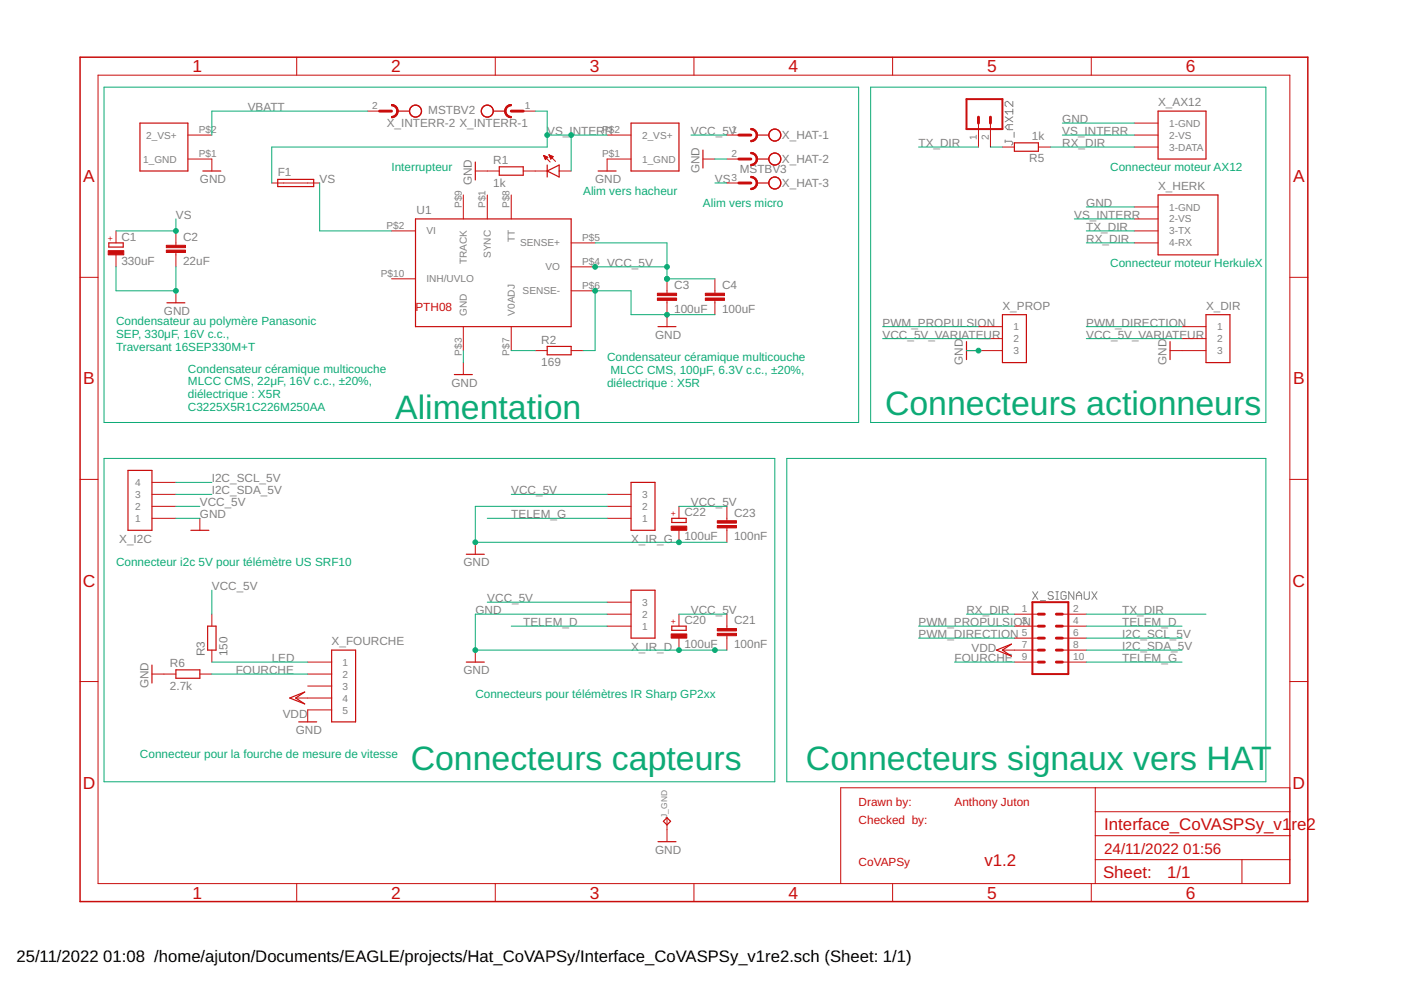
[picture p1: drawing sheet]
<svg xmlns="http://www.w3.org/2000/svg" width="297mm" height="210mm" viewBox="0 0 297 210" stroke-linecap="round" stroke-linejoin="round" font-family="sans-serif">
<g fill="none" stroke="#808080" stroke-width=".21">
<path d="M213.1 30h1.4l.2 .2v.3l-.2 .3M213.1 29.7v.5M213.1 24.8l1.6 1M213.9 26.4v1.1M214.7 21.5v1.1l-1-1.1h-.3l-.3 .3v.5l.3 .3M214.7 23.1v1.1M214.7 26.4h-1l-.6 .5 .6 .6h1M214.7 24.8l-1.6 1M214.7 23.7h-1.6l.6 .5M215 28v1.1M218.9 125.5l1.1 1.6M220 125.5l-1.1 1.6"/>
<path d="M220.6 127.4h1.1M223.3 125.7l-.3-.2h-.5l-.3 .2v.3l.3 .3h.5l.3 .3v.2l-.3 .3h-.5l-.3-.3M223.9 125.5h.5M223.9 127.1h.5M224.1 125.5v1.6M226 125.7l-.2-.2h-.6l-.2 .2v1.1l.2 .3h.6l.2-.3v-.5h-.5M227.7 125.5v1.6l-1.1-1.6v1.6M228.2 126.3h1.1M228.2 127.1v-1.1l.6-.5 .5 .5v1.1M229.9 125.5v1.3l.2 .3h.6l.2-.3v-1.3M231.5 125.5l1.1 1.6M232.6 125.5l-1.1 1.6"/>
</g>
<g fill="none" stroke="#c90d0c" stroke-width=".25">
<path d="M29.7 26.1h10.1v10.2h-10.1zM43 36.3h3.8M58.9 38h7.6v1.6h-7.6zM84.3 23.6h2.5M100.8 34.4v3.8M104.6 23.6h2.5M105.9 35.4h5v1.7h-5zM116 35v2.5M116 36.3l2.6-1.3v2.5zM126.8 36.3h3.8M133.8 26.1h10.2v10.2h-10.2zM149 31.8v3.8"/>
<path d="M160.5 28.6h2.5M160.5 33.7h2.5M160.5 38.8h2.5M215.1 30.3h5.1v1.8h-5.1zM245.5 23.6h10.2v10.1h-10.2zM23.1 51.5h3v.9h-3zM88.1 46.4h33v22.9h-33zM245.5 41.3h12.7v12.7h-12.7zM35.4 64.2h3.8M96.3 79.4h3.8M116 73.4h5.1v1.8h-5.1zM139.5 69.3h3.8"/>
<path d="M204.9 72.4v3.8M212.5 66.7h5.1v10.2h-5.1zM248.1 72.4v3.8M255.7 66.7h5.1v10.2h-5.1zM27.1 99.7h5.1v12.7h-5.1zM40.5 112.4h3.8M98.9 117.5h3.8M133.8 102.3h5.1v10.1h-5.1zM142.4 109.9h3.1v.9h-3.1zM44 132.8h1.8v5h-1.8zM70.3 137.8h5.1v15.3h-5.1zM133.8 125.1h5.1v10.2h-5.1z"/>
<path d="M142.4 132.8h3.1v.8h-3.1zM211.3 137.8l3.1-1.2-1.9 1.2 1.9 1.3zM32.2 141v3.8M37.3 142h5.1v1.8h-5.1zM61.4 148l3.2-1.3-1.9 1.3 1.9 1.2zM63.3 153.1h3.8M98.9 140.4h3.8M139.5 178.5h3.8M141.4 173.4l.8 .7-.8 .8-.7-.8z"/>
<circle cx="88.1" cy="23.6" r="1.27"/>
<circle cx="103.3" cy="23.6" r="1.27"/>
<circle cx="164.3" cy="38.8" r="1.27"/>
<circle cx="164.3" cy="28.6" r="1.27"/>
<circle cx="164.3" cy="33.7" r="1.27"/>
</g>
<g fill="none" stroke="#c90d0c" stroke-width=".21">
<path d="M20.8 15.9h252.7v171.4h-252.7zM62.9 12.1v3.8M105 12.1v3.8M147.1 12.1v3.8M189.3 12.1v3.8M231.4 12.1v3.8M39.8 33.7h5.1v2.6M39.8 28.6h5.1M57.6 38.8h10.2M77.9 23.6h2.6M100.8 36.3h5.1M110.9 23.6h2.6"/>
<path d="M110.9 36.3h5.1M115.3 33l1.3 1.4M115.3 33l.8 .3M115.3 33l.3 .8M115.3 33h.1M115.3 33.1h.3M115.4 33.2h.5M115.4 33.4h.7M115.5 33.5h.5M115.5 33.6h.4M115.6 33.7h.2M115.6 33.8h.1"/>
<path d="M116.1 33.3l-.5 .5M116.4 32.8l1.4 1.4M116.4 32.8l.9 .4-.5 .5M116.4 32.8l.4 .9M116.4 32.9h.1M116.5 33h.3M116.5 33.1h.6M116.6 33.2h.7M116.6 33.4h.5M116.7 33.5h.3M116.7 33.6h.2M116.8 33.7h.1"/>
<path d="M118.6 36.3h2.5M128.7 28.6h5.1M133.8 33.7h-5.1v2.6M149 33.7h2.6M154.1 33.7h2.6M154.1 38.8h2.6M154.1 28.6h2.6M207.5 26.1v5.1M210 26.1v5.1M212.5 31.2h2.6M220.2 31.2h2.5M240.5 31.2h5"/>
<path d="M240.5 28.6h5M240.5 26.1h5M17 58.8h3.8M24.6 49v2.5M24.6 54v2.6M37.3 49v3M37.3 53.5v3.1M83 49h5.1M83 59.1h5.1M98.2 41.3v5.1M103.3 41.3v5.1M108.4 41.3v5.1"/>
<path d="M121.1 51.5h5.1M121.1 56.6h5.1M141.4 59.1v3.1M151.6 59.1v3.1M240.5 49h5M240.5 51.5h5M240.5 43.9h5M240.5 46.4h5M273.5 58.8h3.8M37.3 61.7v2.5M98.2 69.3v5M98.2 76.9v2.5"/>
<path d="M108.4 69.3v5M113.5 74.3h2.5M121.1 74.3h2.5M121.1 61.7h5.1M141.4 63.7v5.6M151.6 63.7v3M204.9 74.3h7.6M207.5 69.3h5M207.5 71.8h5M248.1 74.3h7.6M250.6 69.3h5.1M250.6 71.8h5.1"/>
<path d="M17 101.6h3.8M32.2 109.9h5.1M32.2 107.4h5.1M32.2 104.8h5.1M32.2 102.3h5.1M42.4 109.9v2.5M100.8 115v2.5M128.7 109.9h5.1M128.7 107.4h5.1M128.7 104.8h5.1M144 107.4v2.5M144 112.4v2.6"/>
<path d="M154.1 107.4v3M154.1 111.9v3.1M273.5 101.6h3.8M44.9 130.2v2.6M44.9 137.8v2.6M100.8 137.8v2.6M128.7 132.8h5.1M128.7 130.2h5.1M128.7 127.7h5.1M144 130.2v2.6M144 135.3v2.5M154.1 130.2v3.1"/>
<path d="M154.1 134.8v3M212.5 137.8h7.7M215.1 135.3h5.1M215.1 132.8h5.1M215.1 130.2h5.1M225.2 137.8h5.1M225.2 135.3h5.1M225.2 132.8h5.1M225.2 130.2h5.1M17 144.5h3.8M32.2 142.9h5.1M42.4 142.9h2.5"/>
<path d="M62.7 148h7.6M65.2 142.9h5.1M65.2 140.4h5.1M65.2 145.5h5.1M70.3 150.5h-5.1v2.6M215.1 140.4h5.1M225.2 140.4h5.1M273.5 144.5h3.8M141.4 173.4v5.1M232.2 167v20.3M232.2 177.2h41.3M232.2 172.1h41.3"/>
<path d="M273.5 167h-95.3v20.3M62.9 187.3v3.9M105 187.3v3.9M147.1 187.3v3.9M189.3 187.3v3.9M231.4 187.3v3.9M232.2 182.3h41.3M263.3 182.3v5"/>
</g>
<g fill="#c90d0c" stroke="#c90d0c" stroke-width=".21">
<path d="M142.3 111.5h3.3v.9h-3.3z"/>
<path d="M152.1 111.4h4v.5h-4z"/>
<path d="M152.1 110.4h4v.5h-4z"/>
<path d="M142.3 134.4h3.3v.9h-3.3z"/>
<path d="M152.1 134.3h4v.5h-4z"/>
<path d="M152.1 133.3h4v.5h-4z"/>
<path d="M139.4 63.2h4v.5h-4z"/>
<path d="M139.4 62.2h4v.5h-4z"/>
<path d="M22.9 53.1h3.3v.9h-3.3z"/>
<path d="M35.3 53h4v.5h-4z"/>
<path d="M35.3 52h4v.5h-4z"/>
<path d="M149.5 63.2h4.1v.5h-4.1z"/>
<path d="M149.5 62.2h4.1v.5h-4.1z"/>
</g>
<path d="M204.9 21h7.6v6.4h-7.6zM218.9 127.7h7.6v15.2h-7.6z" fill="none" stroke="#c90d0c" stroke-width=".42"/>
<g fill="none" stroke="#c90d0c" stroke-width=".61">
<path d="M80.5 23.6h2.5M108.4 23.6h2.5M156.7 28.6h2.5M156.7 33.7h2.5M156.7 38.8h2.5M207.5 24.8v1.3M210 24.8v1.3M220.2 135.3h1.2M220.2 137.8h1.2M220.2 130.2h1.2M220.2 132.8h1.2M224 135.3h1.2"/>
<path d="M224 137.8h1.2M224 130.2h1.2M224 132.8h1.2M220.2 140.4h1.2M224 140.4h1.2"/>
</g>
<g fill="#c90d0c" stroke="#c90d0c" stroke-width=".21">
<path d="M107 23.6h.3l.4 .8 .7 .3v.3a1.37 1.37 0 0 1-1.4-1.4z" fill-rule="evenodd"/>
<path d="M107.4 22.6l.5-.4h.5v.2l-.5 .1-.4 .3-.2 .8h-.3z" fill-rule="evenodd"/>
<path d="M107.4 22.6l.8-.4h.2v.2a1.14 1.14 0 0 0-1.1 1.2 1.14 1.14 0 0 0 1.1 1.1v.3a1.4 1.4 0 0 1-1.3-.9 1.4 1.4 0 0 1 .3-1.5z" fill-rule="evenodd"/>
<path d="M83 22.2a1.37 1.37 0 0 1 1.4 1.4h-.2l-.3-.8-.4-.3-.5-.1z" fill-rule="evenodd"/>
<path d="M83 24.7l.7-.3 .5-.8h.2a1.37 1.37 0 0 1-1.4 1.4z" fill-rule="evenodd"/>
<path d="M83 22.2a1.4 1.4 0 0 1 1.4 1.4 1.4 1.4 0 0 1-1.4 1.4v-.3a1.14 1.14 0 0 0 1.1-1.1 1.14 1.14 0 0 0-1.1-1.2z" fill-rule="evenodd"/>
<path d="M159.2 27.2a1.37 1.37 0 0 1 1.4 1.4h-.3l-.1-.4-.3-.5-.7-.2z" fill-rule="evenodd"/>
<path d="M159.2 29.8l.7-.3 .3-.4 .1-.5h.3a1.37 1.37 0 0 1-1.4 1.4z" fill-rule="evenodd"/>
<path d="M159.2 27.2a1.4 1.4 0 0 1 1.4 1.4 1.4 1.4 0 0 1-1.4 1.4v-.2a1.14 1.14 0 0 0 1.1-1.2 1.14 1.14 0 0 0-1.1-1.1z" fill-rule="evenodd"/>
<path d="M159.2 32.3a1.37 1.37 0 0 1 1.4 1.4h-.3l-.1-.5-.3-.4-.7-.2z" fill-rule="evenodd"/>
<path d="M159.2 34.9l.7-.3 .3-.4 .1-.5h.3a1.37 1.37 0 0 1-1.4 1.4z" fill-rule="evenodd"/>
<path d="M159.2 32.3a1.4 1.4 0 0 1 1.4 1.4 1.4 1.4 0 0 1-1.4 1.4v-.2a1.14 1.14 0 0 0 1.1-1.2 1.14 1.14 0 0 0-1.1-1.1z" fill-rule="evenodd"/>
<path d="M159.2 37.4a1.37 1.37 0 0 1 1.4 1.4h-.3l-.1-.5-.3-.4-.7-.2z" fill-rule="evenodd"/>
<path d="M159.2 39.9l.7-.2 .3-.4 .1-.5h.3a1.37 1.37 0 0 1-1.4 1.4z" fill-rule="evenodd"/>
<path d="M159.2 37.4a1.4 1.4 0 0 1 1.4 1.4 1.4 1.4 0 0 1-1.4 1.4v-.3a1.14 1.14 0 0 0 1.1-1.1 1.14 1.14 0 0 0-1.1-1.1z" fill-rule="evenodd"/>
</g>
<path d="M17 12.1h260.3v179.1h-260.3z" fill="none" stroke="#c90d0c" stroke-width=".32"/>
<g fill="none" stroke="#0dab76" stroke-width=".21">
<path d="M22.1 18.5h160v71.1h-160zM184.6 18.5h83.8v71.1h-83.8zM67.8 38.8v10.2h15.2M77.9 23.6h-33v5M113.5 23.6h2.5v7.6h-58.4v7.6M116 28.6h12.7M121.1 28.6v7.7M146.5 28.6h7.6M151.6 33.7h2.5M151.6 38.8h2.5M194.8 31.2h12.7M210 31.2h2.5"/>
<path d="M222.7 31.2h17.8M225.2 26.1h15.3M225.2 28.6h15.3M24.6 56.6v5.1h12.7v-5.1M37.3 46.4v2.6h-12.7M126.2 51.5h15.2v7.6h10.2M126.2 56.6h15.2M227.8 46.4h12.7M230.3 43.9h10.2M230.3 51.5h10.2M230.3 49h10.2M98.2 74.3v2.6"/>
<path d="M108.4 74.3h5.1M151.6 66.7h-17.8v-5h-7.6v12.6h-2.6M187.1 71.8h22.9M187.1 69.3h20.4M204.9 74.3h2.6M230.3 71.8h20.3M230.3 69.3h20.3M22.1 97.2h142.2v68.6h-142.2zM166.8 97.2h101.6v68.6h-101.6zM37.3 107.4h5.1M37.3 109.9h5.1M37.3 104.8h7.6"/>
<path d="M37.3 102.3h7.6M103.3 109.9h25.4M108.4 104.8h20.3M128.7 107.4h-27.9v7.6h53.3M144 107.4h10.1M44.9 125.1v5.1M103.3 127.7h25.4M108.4 132.8h20.3M128.7 130.2h-27.9v7.6h53.3M144 130.2h10.1M194.8 135.3h20.3M194.8 132.8h20.3"/>
<path d="M204.9 130.2h10.2M230.3 137.8h20.3M230.3 130.2h25.4M230.3 135.3h20.3M230.3 132.8h20.3M44.9 142.9h20.3M44.9 140.4h20.3M202.4 140.4h12.7M230.3 140.4h20.3"/>
</g>
<g fill="#0dab76" stroke="#0dab76" stroke-width=".21">
<circle cx="100.8" cy="115" r=".51"/>
<circle cx="144" cy="115" r=".51"/>
<circle cx="100.8" cy="137.8" r=".51"/>
<circle cx="144" cy="137.8" r=".51"/>
<circle cx="207.5" cy="74.3" r=".51"/>
<circle cx="37.3" cy="61.7" r=".51"/>
<circle cx="141.4" cy="66.7" r=".51"/>
<circle cx="126.2" cy="61.7" r=".51"/>
<circle cx="126.2" cy="56.6" r=".51"/>
<circle cx="141.4" cy="59.1" r=".51"/>
<circle cx="141.4" cy="56.6" r=".51"/>
<circle cx="37.3" cy="49" r=".51"/>
<circle cx="116" cy="28.6" r=".51"/>
<circle cx="121.1" cy="28.6" r=".51"/>
<circle cx="151.6" cy="137.8" r=".51"/>
</g>
<g font-size="7.2" fill="#0dab76">
<text x="83.8" y="88.8">Alimentation</text>
<text x="187.6" y="88.1">Connecteurs actionneurs</text>
<text x="87.1" y="163.2">Connecteurs capteurs</text>
<text x="170.9" y="163.2">Connecteurs signaux vers HAT</text>
</g>
<g font-size="3.7" fill="#c90d0c">
<text x="40.8" y="15.3">1</text>
<text x="82.9" y="15.3">2</text>
<text x="125.1" y="15.3">3</text>
<text x="167.2" y="15.3">4</text>
<text x="209.3" y="15.3">5</text>
<text x="251.4" y="15.3">6</text>
<text x="17.7" y="38.7">A</text>
<text x="274.2" y="38.7">A</text>
<text x="17.7" y="81.5">B</text>
<text x="274.2" y="81.5">B</text>
<text x="17.5" y="124.4">C</text>
<text x="274.1" y="124.4">C</text>
<text x="17.5" y="167.2">D</text>
<text x="274.1" y="167.2">D</text>
<text x="40.8" y="190.5">1</text>
<text x="82.9" y="190.5">2</text>
<text x="125.1" y="190.5">3</text>
<text x="167.2" y="190.5">4</text>
<text x="209.3" y="190.5">5</text>
<text x="251.4" y="190.5">6</text>
</g>
<g font-size="3.6" fill="#c90d0c">
<text x="234.1" y="175.9">Interface_CoVASPSy_v1</text>
<text x="273.8" y="175.9">re2</text>
<text x="208.7" y="183.5">v1.2</text>
<text x="233.9" y="186.2">Sheet:</text>
<text x="247.4" y="186.1">1/1</text>
</g>
<g font-size="3.5">
<text x="3.5" y="204">25/11/2022</text>
<text x="21.9" y="204">01:08 /home/ajuton/Documents/EAGLE/projects/Hat_CoVAPSy/Interface_CoVASPSy_v1re2.sch (Sheet: 1/1)</text>
</g>
<g font-size="3.2" fill="#c90d0c">
<text x="234.1" y="181">24/11/2022</text>
<text x="250.9" y="181">01:56</text>
</g>
<g font-size="2.5" fill="#808080">
<text x="52.5" y="23.6">VBATT</text>
<text x="245.5" y="22.5">X_AX12</text>
<text x="82" y="27">X_INTERR-2 X_INTERR-1</text>
<text x="90.8" y="24.1">MSTBV2</text>
<text x="116" y="28.6">VS_INTERR</text>
<text x="146.5" y="28.6">VCC_5V</text>
<text x="165.8" y="29.5">X_HAT-1</text>
<text x="218.8" y="29.7">1k</text>
<text x="225.2" y="26.1">GND</text>
<text x="225.2" y="28.6">VS_INTERR</text>
<text x="104.6" y="34.8">R1</text>
<text x="165.8" y="34.6">X_HAT-2</text>
<text x="194.8" y="31.2">TX_DIR</text>
<text x="218.2" y="34.5">R5</text>
<text x="225.2" y="31.2">RX_DIR</text>
<text x="42.4" y="38.8">GND</text>
<text x="58.9" y="37.4">F1</text>
<text x="67.8" y="38.8">VS</text>
<text x="100" y="39.3" transform="rotate(-90 100 39.3)">GND</text>
<text x="104.6" y="39.6">1k</text>
<text x="126.2" y="38.8">GND</text>
<text x="148.3" y="36.7" transform="rotate(-90 148.3 36.7)">GND</text>
<text x="151.6" y="38.8">VS</text>
<text x="156.8" y="36.8">MSTBV3</text>
<text x="165.8" y="39.7">X_HAT-3</text>
<text x="245.5" y="40.3">X_HERK</text>
<text x="37.3" y="46.4">VS</text>
<text x="88.3" y="45.4">U1</text>
<text x="227.8" y="46.4">VS_INTERR</text>
<text x="230.3" y="43.9">GND</text>
<text x="25.7" y="51">C1</text>
<text x="38.8" y="51.1">C2</text>
<text x="230.3" y="51.5">RX_DIR</text>
<text x="230.3" y="49">TX_DIR</text>
<text x="25.7" y="56.1">330uF</text>
<text x="38.8" y="56.2">22uF</text>
<text x="128.7" y="56.6">VCC_5V</text>
<text x="142.9" y="61.3">C3</text>
<text x="153.1" y="61.3">C4</text>
<text x="212.5" y="65.7">X_PROP</text>
<text x="255.7" y="65.7">X_DIR</text>
<text x="34.8" y="66.7">GND</text>
<text x="138.9" y="71.8">GND</text>
<text x="142.9" y="66.3">100uF</text>
<text x="153.1" y="66.3">100uF</text>
<text x="187.1" y="71.8">VCC_5V_VARIATEUR</text>
<text x="187.1" y="69.3">PWM_PROPULSION</text>
<text x="230.3" y="71.8">VCC_5V_VARIATEUR</text>
<text x="230.3" y="69.3">PWM_DIRECTION</text>
<text x="114.8" y="77.6">169</text>
<text x="114.8" y="72.8">R2</text>
<text x="204.1" y="77.4" transform="rotate(-90 204.1 77.4)">GND</text>
<text x="247.3" y="77.4" transform="rotate(-90 247.3 77.4)">GND</text>
<text x="95.7" y="82">GND</text>
<text x="42.4" y="107.4">VCC_5V</text>
<text x="44.9" y="104.8">I2C_SDA_5V</text>
<text x="44.9" y="102.3">I2C_SCL_5V</text>
<text x="108.4" y="104.8">VCC_5V</text>
<text x="146.5" y="107.4">VCC_5V</text>
<text x="42.4" y="109.9">GND</text>
<text x="108.4" y="109.9">TELEM_G</text>
<text x="145.1" y="109.4">C22</text>
<text x="155.6" y="109.5">C23</text>
<text x="25.3" y="115.2">X_I2C</text>
<text x="133.8" y="115.2">X_IR_G</text>
<text x="145.1" y="114.5">100uF</text>
<text x="155.6" y="114.6">100nF</text>
<text x="44.9" y="125.1">VCC_5V</text>
<text x="98.2" y="120.1">GND</text>
<text x="100.8" y="130.2">GND</text>
<text x="103.3" y="127.7">VCC_5V</text>
<text x="146.5" y="130.2">VCC_5V</text>
<text x="204.9" y="130.2">RX_DIR</text>
<text x="237.9" y="130.2">TX_DIR</text>
<text x="70.3" y="136.8">X_FOURCHE</text>
<text x="110.9" y="132.8">TELEM_D</text>
<text x="145.1" y="137.3">100uF</text>
<text x="145.1" y="132.3">C20</text>
<text x="155.6" y="137.4">100nF</text>
<text x="155.6" y="132.4">C21</text>
<text x="194.8" y="132.8">PWM_PROPULSION</text>
<text x="194.8" y="135.3">PWM_DIRECTION</text>
<text x="237.9" y="137.8">I2C_SDA_5V</text>
<text x="237.9" y="135.3">I2C_SCL_5V</text>
<text x="237.9" y="132.8">TELEM_D</text>
<text x="36" y="141.4">R6</text>
<text x="43.4" y="139.1" transform="rotate(-90 43.4 139.1)">R3</text>
<text x="48.2" y="139.1" transform="rotate(-90 48.2 139.1)">150</text>
<text x="50" y="142.9">FOURCHE</text>
<text x="57.6" y="140.4">LED</text>
<text x="98.2" y="142.9">GND</text>
<text x="133.8" y="138.1">X_IR_D</text>
<text x="202.4" y="140.4">FOURCHE</text>
<text x="206" y="138.3">VDD</text>
<text x="237.9" y="140.4">TELEM_G</text>
<text x="31.5" y="145.9" transform="rotate(-90 31.5 145.9)">GND</text>
<text x="36" y="146.2">2.7k</text>
<text x="60" y="152.3">VDD</text>
<text x="62.7" y="155.6">GND</text>
<text x="138.9" y="181">GND</text>
</g>
<g font-size="2.5" fill="#0dab76">
<text x="83" y="36.3">Interrupteur</text>
<text x="123.6" y="41.3">Alim vers hacheur</text>
<text x="235.4" y="36.3">Connecteur moteur AX12</text>
<text x="149" y="43.9">Alim vers micro</text>
<text x="235.4" y="56.6">Connecteur moteur HerkuleX</text>
<text x="24.6" y="69">Condensateur au polymère Panasonic</text>
<text x="24.6" y="71.7">SEP, 330μF, 16V c.c.,</text>
<text x="24.6" y="74.3">Traversant 16SEP330M+T</text>
<text x="128.7" y="76.6">Condensateur céramique multicouche</text>
<text x="39.8" y="79">Condensateur céramique multicouche</text>
<text x="39.8" y="81.7">MLCC CMS, 22μF, 16V c.c., ±20%,</text>
<text x="128.7" y="82">diélectrique : X5R</text>
<text x="129.4" y="79.3">MLCC CMS, 100μF, 6.3V c.c., ±20%,</text>
<text x="39.8" y="84.4">diélectrique : X5R</text>
<text x="39.8" y="87">C3225X5R1C226M250AA</text>
<text x="24.6" y="120.1">Connecteur i2c 5V pour télémètre US SRF10</text>
<text x="100.8" y="148">Connecteurs pour télémètres IR Sharp GP2xx</text>
<text x="29.7" y="160.7">Connecteur pour la fourche de mesure de vitesse</text>
</g>
<g font-size="2.5" fill="#c90d0c">
<text x="88.1" y="66">PTH08</text>
<text x="182.1" y="170.8">Drawn by:</text>
<text x="202.4" y="170.8">Anthony Juton</text>
<text x="182.1" y="174.7">Checked by:</text>
<text x="182.1" y="183.5">CoVAPSy</text>
</g>
<g font-size="2.1" fill="#808080">
<text x="78.9" y="23.2">2</text>
<text x="111.3" y="23.2">1</text>
<text x="31" y="29.4">2_VS+</text>
<text x="42.2" y="28.3">P$2</text>
<text x="127.7" y="28.3">P$2</text>
<text x="136.1" y="29.4">2_VS+</text>
<text x="155.1" y="28.3">1</text>
<text x="207.1" y="29.6" transform="rotate(-90 207.1 29.6)">1</text>
<text x="209.6" y="29.6" transform="rotate(-90 209.6 29.6)">2</text>
<text x="247.9" y="26.9">1-GND</text>
<text x="247.9" y="29.4">2-VS</text>
<text x="30.4" y="34.5">1_GND</text>
<text x="42.2" y="33.4">P$1</text>
<text x="127.7" y="33.4">P$1</text>
<text x="136.1" y="34.5">1_GND</text>
<text x="155.1" y="33.4">2</text>
<text x="247.9" y="31.9">3-DATA</text>
<text x="155.1" y="38.4">3</text>
<text x="97.9" y="44.1" transform="rotate(-90 97.9 44.1)">P$9</text>
<text x="103" y="44.1" transform="rotate(-90 103 44.1)">P$1</text>
<text x="108" y="44.1" transform="rotate(-90 108 44.1)">P$8</text>
<text x="247.9" y="44.6">1-GND</text>
<text x="247.9" y="47.2">2-VS</text>
<text x="81.9" y="48.6">P$2</text>
<text x="90.4" y="49.7">VI</text>
<text x="109.2" y="51.4" transform="rotate(-90 109.2 51.4)">TT</text>
<text x="110.3" y="52.3">SENSE+</text>
<text x="123.4" y="51.1">P$5</text>
<text x="247.9" y="49.7">3-TX</text>
<text x="247.9" y="52.3">4-RX</text>
<text x="80.8" y="58.8">P$10</text>
<text x="90.4" y="59.9">INH/UVLO</text>
<text x="99" y="56" transform="rotate(-90 99 56)">TRACK</text>
<text x="104.1" y="54.7" transform="rotate(-90 104.1 54.7)">SYNC</text>
<text x="115.7" y="57.3">VO</text>
<text x="123.4" y="56.2">P$4</text>
<text x="110.8" y="62.4">SENSE-</text>
<text x="123.4" y="61.3">P$6</text>
<text x="99" y="66.9" transform="rotate(-90 99 66.9)">GND</text>
<text x="109.2" y="66.9" transform="rotate(-90 109.2 66.9)">V0ADJ</text>
<text x="214.9" y="70">1</text>
<text x="258" y="70">1</text>
<text x="97.9" y="75.4" transform="rotate(-90 97.9 75.4)">P$3</text>
<text x="108" y="75.4" transform="rotate(-90 108 75.4)">P$7</text>
<text x="214.9" y="72.6">2</text>
<text x="214.9" y="75.1">3</text>
<text x="258" y="72.6">2</text>
<text x="258" y="75.1">3</text>
<text x="28.7" y="105.6">3</text>
<text x="28.7" y="103">4</text>
<text x="136.1" y="105.6">3</text>
<text x="28.7" y="110.7">1</text>
<text x="28.7" y="108.1">2</text>
<text x="136.1" y="110.7">1</text>
<text x="136.1" y="108.1">2</text>
<text x="136.1" y="131">2</text>
<text x="136.1" y="128.4">3</text>
<text x="216.6" y="129.9">1</text>
<text x="227.6" y="129.9">2</text>
<text x="136.1" y="133.5">1</text>
<text x="216.6" y="137.5">7</text>
<text x="216.6" y="134.9">5</text>
<text x="216.6" y="132.4">3</text>
<text x="227.6" y="137.5">8</text>
<text x="227.6" y="134.9">6</text>
<text x="227.6" y="132.4">4</text>
<text x="72.6" y="141.1">1</text>
<text x="72.6" y="143.7">2</text>
<text x="216.6" y="140">9</text>
<text x="227.6" y="140">10</text>
<text x="72.6" y="146.2">3</text>
<text x="72.6" y="148.7">4</text>
<text x="72.6" y="151.3">5</text>
</g>
<g font-size="1.8" fill="#c90d0c">
<text x="24" y="51.1" transform="rotate(-90 24 51.1)">+</text>
<text x="143.4" y="109.5" transform="rotate(-90 143.4 109.5)">+</text>
<text x="143.4" y="132.3" transform="rotate(-90 143.4 132.3)">+</text>
</g>
<text font-size="1.8" fill="#808080" x="141.4" y="173.4" transform="rotate(-90 141.4 173.4)">J_GND</text>
</svg>
